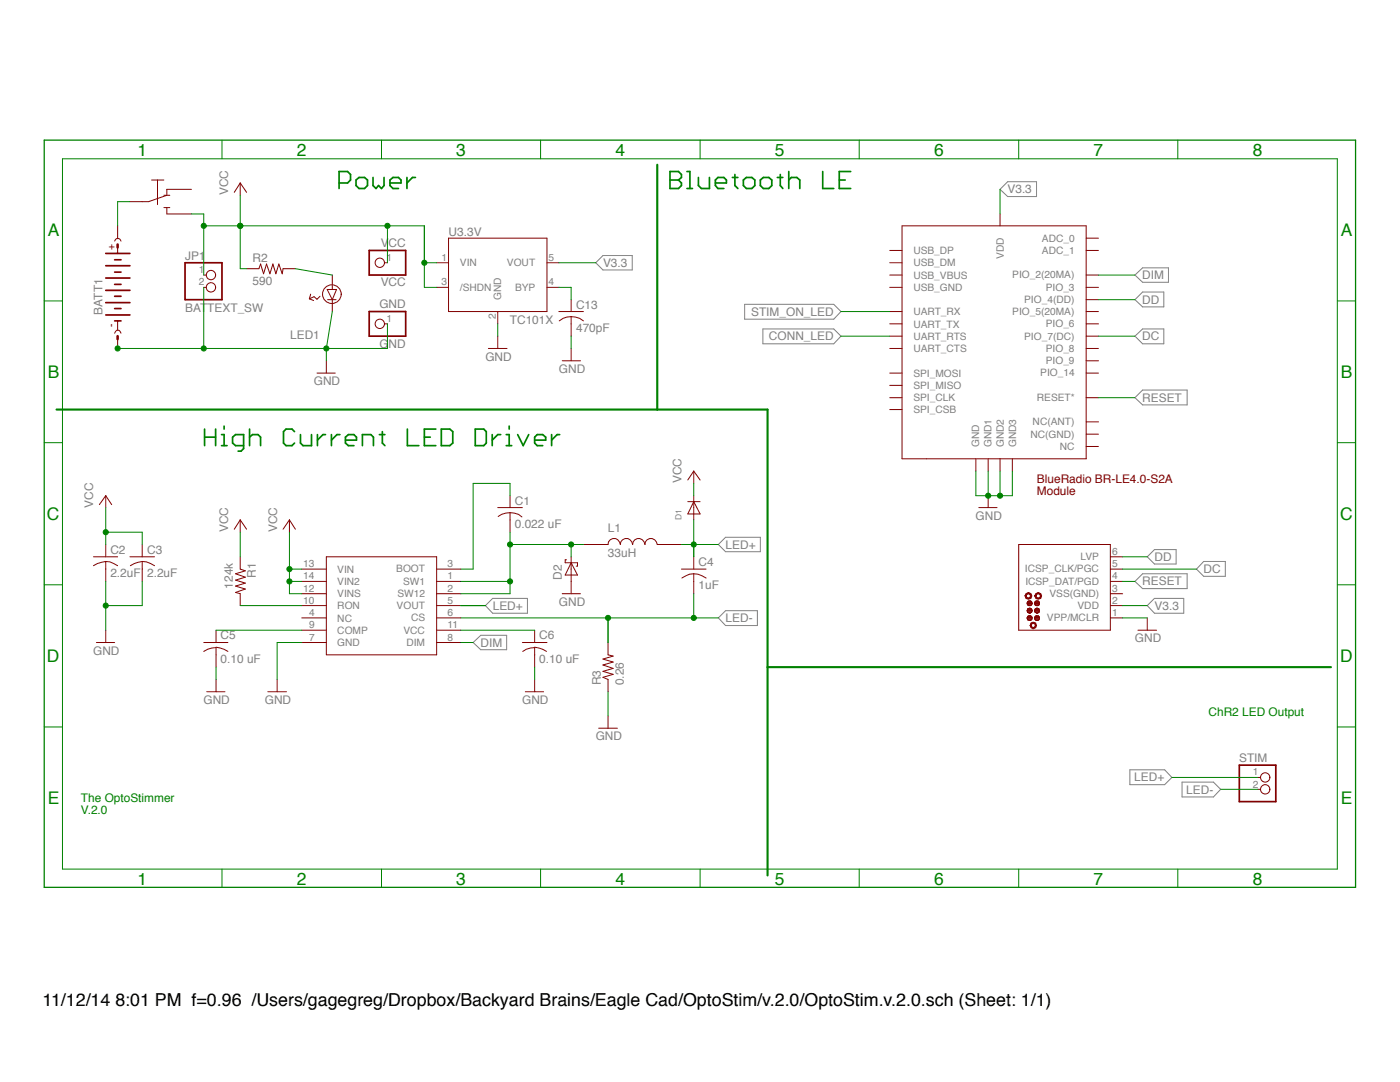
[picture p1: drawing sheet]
<svg xmlns="http://www.w3.org/2000/svg" width="279mm" height="216mm" viewBox="0 0 279 216" stroke-linecap="round" stroke-linejoin="round" font-family="sans-serif">
<g fill="none" stroke="#808080" stroke-width=".2">
<path d="M201.1 36.3h5.8v2.9h-5.8l-1.5-1.4zM118.9 52.4l1.4-1.4h5.9v2.9h-5.9zM226.5 54.9l1.5-1.5h5.2v2.9h-5.2zM228 58.3h4.3v2.9h-4.3l-1.5-1.4zM148.6 60.7h17.8l1.4 1.5-1.4 1.5h-17.8zM152.3 65.6h14.1l1.4 1.5-1.4 1.5h-14.1zM226.5 67.1l1.5-1.5h4.3v3h-4.3zM226.5 79.4l1.5-1.6h8.9v3h-8.9zM143.4 108.6l1.4-1.4h6.9v2.9h-6.9zM226.5 116l1.5-1.5h8.9v3h-8.9zM229 111.1l1.4-1.4h4.3v2.8h-4.3zM230.4 119.4h5.8v3h-5.8l-1.4-1.6z"/>
<path d="M240.2 112h4.3v3h-4.3l-1.4-1.4zM94.4 128.2l1.5-1.4h5.2v2.8h-5.2zM96.9 120.8l1.4-1.4h7v3h-7zM143.4 123.3l1.4-1.4h6.4v2.9h-6.4zM225.5 153.6h6.9l1.5 1.5-1.5 1.5h-6.9zM235.9 156.1h6.3l1.4 1.4-1.4 1.5h-6.3z"/>
</g>
<g fill="none" stroke="#820000" stroke-width=".2">
<path d="M30.2 35.9h2.5M31.4 35.9v4.9M32.7 39h1.2M38.2 37.8h-4.9v1.2l-3.6 1.2h-3.8M47.9 36.5l1.3 1.9M47.9 36.5l-1.1 1.9M47.9 36.5v2.5M22.9 48.1l.4-.5h.4l.5 .5M23.5 49.4v1.2M23.5 45.1v2.4M32.7 41.4h1.2M33.3 41.4v1.3h4.9"/>
<path d="M40.7 54.9h.5M40.7 57.3h.5M49.2 53.6h2.5l.3-.9 .6 1.9 .6-1.9 .7 1.9 .6-1.9 .6 1.9 .5-1.9 .7 1.9 .2-1h2.4M61.7 59.6l.9 .4M62 58.7l-.3 .9M63.9 59.1l-.6 .6-.6-.5-1 .4M65.3 57.8h1.9l-.9 2zM65.4 59.8h1.7M66.3 54.9v2.9M66.3 59.8v2.4M76.8 52.4h.5M87.1 52.4h2.4"/>
<path d="M87.1 57.3h2.4M89.5 47.5h19.7v14.7h-19.7zM109.2 52.4h2.3M109.2 57.3h2.3M114 59.8v2.4M177.6 52.4h2.4M177.6 54.9h2.4M177.6 57.3h2.4M177.6 50h2.4M180 45.1h36.8v46.4h-36.8zM199.6 42.7v2.4M216.8 59.8h2.4"/>
<path d="M216.8 54.9h2.4M216.8 57.3h2.4M216.8 47.5h2.4M216.8 50h2.4M22.9 66.5l.4-.6h.4l.5 .6M23.5 64v1.9M23.5 67.1v2.4M63.3 74.4h3.6M65.1 72v2.4M76.8 64.6h.5M97.5 69.5h3.7M99.3 62.2v2.4"/>
<path d="M99.3 67.1v2.4M111.5 62.2h4.9M112.2 72h3.6M114 63.2l1.7 .3 .7 .5M114 63.2l-1.6 .3-.8 .5M114 63.2v3.9M114 69.5v2.5M177.6 64.6h2.4M177.6 74.4h2.4M177.6 62.2h2.4M177.6 69.5h2.4M177.6 79.4h2.4"/>
<path d="M177.6 76.9h2.4M177.6 67.1h2.4M216.8 64.6h2.4M216.8 74.4h2.4M216.8 62.2h2.4M216.8 69.5h2.4M216.8 72h2.4M216.8 79.4h2.4M216.8 67.1h2.4M177.6 81.7h2.4M194.8 91.5v2.5M197.2 91.5v2.5"/>
<path d="M197.2 98.9v2.4M199.6 91.5v2.5M202 91.5v2.5M216.8 89.1h2.4M216.8 84.2h2.4M216.8 86.6h2.4M60.2 113.6h4.9M60.2 116h4.9M60.2 118.5h4.9M65.1 111.1h22v19.6h-22zM87.1 113.6h4.9M87.1 116h4.9"/>
<path d="M87.1 118.5h4.9M195.3 101.3h3.7M203.3 108.6h18.3v17.2h-18.3zM53.4 138h3.8M55.3 135.6v2.4M60.2 120.8h4.9M60.2 123.3h4.9M60.2 125.8h4.9M60.2 128.2h4.9M87.1 120.8h4.9M87.1 123.3h4.9M87.1 125.8h4.9"/>
<path d="M87.1 128.2h4.9M251 155.1h.6M251 157.5h.6"/>
<circle cx="42.1" cy="57.3" r=".93"/>
<circle cx="42.1" cy="54.9" r=".93"/>
<circle cx="66.2" cy="58.7" r="1.86"/>
<circle cx="75.8" cy="52.4" r=".93"/>
<circle cx="75.8" cy="64.6" r=".93"/>
<circle cx="252.5" cy="157.5" r=".93"/>
<circle cx="252.5" cy="155.1" r=".93"/>
</g>
<g fill="none" stroke="#820000" stroke-width=".34">
<path d="M21.1 50.6h4.8M21.1 57.9h4.8M21.1 55.5h4.8M21.1 53h4.8M22.9 59.1h1.3M22.9 56.7h1.3M22.9 54.3h1.3M22.9 51.8h1.3M36.9 52.4h7.4v7.4h-7.4zM73.7 50h7.3v4.9h-7.3zM21.1 62.8h4.8M21.1 60.4h4.8"/>
<path d="M22.9 64h1.3M22.9 61.6h1.3M73.7 62.2h7.3v4.9h-7.3zM247.3 152.7h7.3v7.3h-7.3z"/>
</g>
<path d="M23.5 48.8v.6M23.5 67.1v.6" fill="none" stroke="#820000" stroke-width=".51"/>
<path d="M205.7 124.3l.5-.2 .5 .2 .1 .5-.1 .4-.5 .3-.5-.3-.1-.4h.1l.2-.3h.6l.1 .3-.1 .3-.3 .1-.6-.4z" fill-rule="evenodd" fill="#820000"/>
<path d="M205.8 124.3l.4-.2 .5 .2 .2 .5-.2 .4-.5 .3-.4-.3-.2-.4h.2l.1-.3h.6l.1 .3-.1 .3-.3 .1-.6-.4z" fill="none" stroke="#820000" stroke-width=".2"/>
<path d="M206.7 118.4l.5-.2 .5 .2 .2 .5-.2 .5-.5 .1-.5-.1-.2-.5h.3v-.3l.4-.2 .3 .2 .1 .3-.1 .3h-.7v-.3h-.3z" fill-rule="evenodd" fill="#820000"/>
<path d="M206.7 118.5l.5-.3 .5 .3 .2 .4-.2 .5-.5 .2-.5-.2-.2-.5h.3l.1-.3 .3-.1 .3 .1 .1 .3-.1 .3h-.6l-.1-.3h-.3z" fill="none" stroke="#820000" stroke-width=".2"/>
<path d="M204.7 118.4l.5-.2 .5 .2 .2 .5-.2 .5-.5 .1-.5-.1-.1-.5h.2l.1-.3 .3-.2 .5 .5-.2 .3h-.6l-.1-.3h-.2z" fill-rule="evenodd" fill="#820000"/>
<g fill="none" stroke="#820000" stroke-width=".2">
<path d="M21.1 98.9v2.4M21.1 98.9l1.2 1.8M21.1 98.9l-1.3 1.8M101.8 98.9v2.4M138.5 94v2.5M138.5 98.9v4.8M138.5 94l1.2 1.8M138.5 94l-1.2 1.8M18.6 111.1h4.9M21.1 112l.8 .1 1.6 .8M21.1 112l-1.7 .5-.8 .4M21.1 108.6v2.5"/>
<path d="M21.1 112v4M25.9 111.1h4.9M28.4 112l.8 .1 1.6 .8M28.4 112l-1.6 .5-.8 .4M28.4 108.6v2.5M28.4 112v4M47.9 111.1v2.5l1.1 .3-2 .6 2 .7-2 .6 2 .6-2 .5 2 .6-2 .7 .9 .3v2.3M47.9 103.7v2.5M47.9 103.7l1.3 1.9M47.9 103.7l-1.1 1.9M57.8 103.7l1.1 1.9M57.8 103.7l-1.3 1.9"/>
<path d="M57.8 103.7v2.5M99.3 101.3h4.9M101.8 102.3l1.7 .3 .7 .5M101.8 102.3l-1.7 .3-.7 .5M101.8 102.3v3.9M112.2 118.5h3.6M113.1 111.7h-.3v.6h2.5v.7h-.3M114 112.3l1.3 2.4h-2.5zM114 111.1v7.4M116.4 108.6h4.9a1.23 1.23 0 0 1 1.3-1.2 1.23 1.23 0 0 1 1.2 1.2 1.23 1.23 0 0 1 1.2-1.2 1.23 1.23 0 0 1 1.3 1.2 1.23 1.23 0 0 1 1.2-1.2 1.23 1.23 0 0 1 1.2 1.2 1.23 1.23 0 0 1 1.2-1.2 1.23 1.23 0 0 1 1.3 1.2h4.8M136 113.6h4.9M137.3 100.1h2.4"/>
<path d="M138.5 114.5l.8 .1 1.6 .7M138.5 114.5l-.9 .1-1.5 .7M138.5 111.1v2.5M138.5 114.5v4M138.5 100.1l1.2 2.5h-2.4zM204.7 118.5l.6-.3 .5 .3 .1 .4-.1 .5-.5 .2-.6-.2-.1-.5h.2l.1-.3 .4-.1 .4 .4-.2 .3h-.6l-.1-.3h-.2zM205.2 120h.6M206.6 120h.7M221.6 118.5h2.4M221.6 116h2.4M221.6 113.6h2.4M221.6 111.1h2.4"/>
<path d="M19.2 128.2h3.7M21.1 125.8v2.4M40.7 130l.7-.4 1.7-.4v3.9M40.7 128.2h4.8M41.3 138h3.6M43.1 129.1l1.6 .5 .8 .4M43.1 125.8v2.4M43.1 135.6v2.4M104.2 128.2h5M104.3 130l.7-.4 1.7-.4v3.9M104.8 138h3.7M106.7 129.1l1.6 .5 .8 .4"/>
<path d="M106.7 125.8v2.4M106.7 135.6v2.4M121.3 128.2v2.5l1.1 .2-2.1 .6 2.1 .6-2.1 .6 2.1 .7-2.1 .6 2.1 .6-2.1 .5 1 .5v2.4M205 123.3h1M205 121.9l.1 .3h.7l.1-.3M205 120.5l.1 .2M205 123.5h.1M205 120.2v.3M205 121.8v.1M205 123.2v.3M205 123.5h.9M205 123.2h.9"/>
<path d="M205 121.9h.9M205 121.9h1M205 121.8h.9M205 120.5h.9M205 120.4h1M205 120.2h.9M205.1 123l.2-.1h.4l.2 .3M205.1 123.5l.1 .2h.6M205.1 120.2l.2-.3h.4l.2 .3M205.1 121.6a.47 .47 0 0 1 .4-.3 .47 .47 0 0 1 .4 .3M205.1 123l-.1 .2M205.1 123.5h.8"/>
<path d="M205.1 123h.8M205.1 121.6l-.1 .2M205.1 122.1h.8M205.1 121.6h.8M205.1 120.7h.8M205.1 120.2h.8M205.1 120.2h-.1M205.2 123h.6M205.2 122.2l.2 .2 .4-.2M205.2 121.5h.6M205.2 120.8h.6M205.3 123.7h.4"/>
<path d="M205.9 120.5l-.2 .3h-.4l-.2-.1M205.9 120.2h.1M205.9 121.6v.2M205.9 123.5h.1M205.9 123.5l-.1 .2M205.9 123.2l.1 .1M205.9 121.8l.1 .1M205.9 120.2l.1 .2M206 123.3l-.1 .2M206 121.9h-.1M206 120.4l-.1 .1M206.4 123.3h1.1"/>
<path d="M206.4 123.3l.1 .2M206.4 121.9h1.1M206.4 121.9h.1M206.4 120.4l.1 .1M206.4 120.4h1.1M206.5 120.5l.3 .3h.4l.2-.1M206.5 121.9l.1 .3h.8l.1-.3M206.5 121.6a.47 .47 0 0 1 .4-.3 .47 .47 0 0 1 .5 .3M206.5 123.5h.9M206.5 123.5h1M206.5 123.2h1M206.5 123h.9"/>
<path d="M206.5 120.2l.3-.3h.4l.2 .3M206.5 123.5l.2 .2M206.5 120.2h.1M206.5 121.6v.2M206.5 123.5h.1M206.5 123.2l-.1 .1M206.5 122.1h.9M206.5 121.9h1M206.5 121.8h1M206.5 121.6h.9M206.5 121.8l-.1 .1M206.5 120.2l-.1 .2"/>
<path d="M206.5 120.7h.9M206.5 120.5h1M206.5 120.2h1M206.5 120.2h.9M206.6 123h.7M206.6 121.5h.7M206.6 120.8h.7M206.7 122.2l.2 .2 .4-.2M206.8 123.7h.4M207.4 123.5l-.1 .2h-.7M207.4 123l-.2-.1h-.4l-.3 .3M207.4 123l.1 .2"/>
<path d="M207.4 121.6l.1 .2M207.4 120.2h.1M207.5 120.2v.3M207.5 121.8v.1M207.5 123.2v.3M207.5 123.5h-.1M207.5 120.5l-.1 .2M221.6 123.3h2.4M221.6 120.8h2.4M227.1 125.8h3.7M229 123.3v2.5M119.5 145.3h3.7"/>
<path d="M121.3 142.9v2.4"/>
</g>
<path d="M8.8 28h261.7v149.1h-261.7z" fill="none" stroke="#008100" stroke-width=".25"/>
<g fill="none" stroke="#008100" stroke-width=".2">
<path d="M12.5 31.7h254.4v141.7h-254.4zM44.3 28v3.7M47.9 39v14.6h1.3M76.1 28v3.7M107.9 28v3.7M139.7 28v3.7M171.5 28v3.7M203.3 28v3.7M235.1 28v3.7M38.2 42.7h2.5v12.2M40.7 45.1h36.6v7.3M8.8 60h3.7"/>
<path d="M266.9 60h3.6M8.8 88.3h3.7M266.9 88.3h3.6M8.8 116.7h3.7M266.9 116.7h3.6M8.8 145.1h3.7M266.9 145.1h3.6M44.3 173.4v3.7M76.1 173.4v3.7M107.9 173.4v3.7M139.7 173.4v3.7M171.5 173.4v3.7"/>
<path d="M203.3 173.4v3.7M235.1 173.4v3.7"/>
</g>
<g fill="none" stroke="#008100" stroke-width=".34">
<path d="M67.7 36.5h1.7l.6-.6v-1.1l-.6-.6h-1.7v3.4M71.1 35.9l.5-.5h1.1l.6 .5v1.1l-.6 .6h-1.1l-.5-.6zM74.4 35.4v1.6l.6 .6 .5-.6 .6 .6 .5-.6v-1.6M77.8 36.5h2.2v-.6l-.5-.5h-1.1l-.6 .5v1.1l.6 .6h1.1M81.2 35.4v2.2M82.9 35.4h-.6l-1.1 1.1M133.7 34.2h1.7l.6 .6v.6l-.6 .5 .6 .6v.5l-.6 .6h-1.7zM133.7 35.9h1.7M137.1 34.2h.6v3.4M137.1 37.6h1.1M139.4 35.4v1.6l.6 .6h1.6v-2.2M142.8 36.5h2.2v-.6l-.5-.5h-1.2l-.5 .5v1.1l.5 .6h1.2"/>
<path d="M146.2 35.4h1.1M146.7 34.8v2.2l.6 .6M148.4 35.9l.5-.5h1.2l.5 .5v1.1l-.5 .6h-1.2l-.5-.6zM151.7 35.9l.6-.5h1.1l.6 .5v1.1l-.6 .6h-1.1l-.6-.6zM155.1 35.4h1.1M155.7 34.8v2.2l.5 .6M157.4 35.9l.5-.5h1.1l.6 .5v1.7M157.4 34.2v3.4M164.2 34.2v3.4h2.2M167.5 35.9h1.2M169.8 34.2h-2.3v3.4h2.3M40.8 85.6v3.3"/>
<path d="M40.8 87.2h2.2M43 85.6v3.3M44.2 86.7h.5v2.2M44.2 88.9h1.1M44.7 85v.6M48.6 88.9h-1.6l-.6-.5v-1.2l.6-.5h1.6v2.8l-.5 .5h-.6M49.8 87.2l.6-.5h1.1l.5 .5v1.7M49.8 85.6v3.3M58.8 86.1l-.5-.5h-1.2l-.5 .5v2.3l.5 .5h1.2l.5-.5M60 86.7v1.7l.5 .5h1.7v-2.2M63.4 86.7v2.2M65 86.7h-.5l-1.1 1.1"/>
<path d="M66.1 86.7v2.2M67.8 86.7h-.6l-1.1 1.1M68.9 87.8h2.2v-.6l-.5-.5h-1.1l-.6 .5v1.2l.6 .5h1.1M72.3 88.9v-2.2h1.7l.5 .5v1.7M75.7 86.7h1.1M76.3 86.1v2.3l.5 .5M81.3 85.6v3.3h2.3M84.7 87.2h1.2M87 85.6h-2.3v3.3h2.3M88.1 85.6h1.7l.6 .5v2.3l-.6 .5h-1.7zM94.8 85.6h1.7l.5 .5v2.3l-.5 .5h-1.7zM98.2 86.7v2.2"/>
<path d="M99.9 86.7h-.6l-1.1 1.1M101 86.7h.6v2.2M101 88.9h1.1M101.6 85v.6M103.3 86.7l1.1 2.2 1.1-2.2M106.7 87.8h2.2v-.6l-.6-.5h-1.1l-.5 .5v1.2l.5 .5h1.1M110.1 86.7v2.2M111.7 86.7h-.5l-1.1 1.1"/>
</g>
<circle cx="40.6" cy="45" r=".51" fill="#008100"/>
<circle cx="40.7" cy="45.1" r=".51" fill="none" stroke="#008100" stroke-width=".2"/>
<circle cx="47.9" cy="45" r=".51" fill="#008100"/>
<circle cx="47.9" cy="45.1" r=".51" fill="none" stroke="#008100" stroke-width=".2"/>
<circle cx="47.9" cy="45" r=".51" fill="#008100"/>
<g fill="none" stroke="#008100" stroke-width=".2">
<path d="M77.3 45.1h7.4v12.2h2.4M84.7 52.4h2.4"/>
<circle cx="47.9" cy="45.1" r=".51"/>
</g>
<circle cx="84.7" cy="52.4" r=".51" fill="#008100"/>
<g fill="none" stroke="#008100" stroke-width=".2">
<path d="M84.7 45.1v7.3"/>
<circle cx="84.7" cy="52.4" r=".51"/>
</g>
<circle cx="77.3" cy="45" r=".51" fill="#008100"/>
<g fill="none" stroke="#008100" stroke-width=".2">
<path d="M57.8 106.2v12.3h2.4M57.8 113.6h2.4M57.8 116h2.4"/>
<circle cx="77.3" cy="45.1" r=".51"/>
</g>
<circle cx="57.7" cy="116" r=".51" fill="#008100"/>
<circle cx="57.8" cy="116" r=".51" fill="none" stroke="#008100" stroke-width=".2"/>
<circle cx="57.7" cy="113.5" r=".51" fill="#008100"/>
<g fill="none" stroke="#008100" stroke-width=".2">
<path d="M138.5 96.5v2.4M21.1 101.3v7.3M21.1 106.2h7.3v2.4M47.9 106.2v4.9"/>
<circle cx="57.8" cy="113.6" r=".51"/>
</g>
<circle cx="21.1" cy="106.2" r=".51" fill="#008100"/>
<g fill="none" stroke="#008100" stroke-width=".2">
<path d="M25.9 40.2h-2.4v4.9M40.7 57.3v12.2M58.9 53.6l7.4 1.3M66.3 62.2l-1.2 7.3v2.5M77.3 64.6v4.9h-53.8"/>
<circle cx="21.1" cy="106.2" r=".51"/>
</g>
<circle cx="40.6" cy="69.5" r=".51" fill="#008100"/>
<circle cx="40.7" cy="69.5" r=".51" fill="none" stroke="#008100" stroke-width=".2"/>
<circle cx="23.5" cy="69.5" r=".51" fill="#008100"/>
<circle cx="23.5" cy="69.5" r=".51" fill="none" stroke="#008100" stroke-width=".2"/>
<circle cx="65.1" cy="69.5" r=".51" fill="#008100"/>
<g fill="none" stroke="#008100" stroke-width=".2">
<path d="M99.3 64.6v2.5M114 67.1v2.4M194.8 94v4.9h7.2v-4.9M197.2 94v4.9M199.6 94v4.9M60.2 128.2h-4.9v7.4M224 123.3h5"/>
<circle cx="65.1" cy="69.5" r=".51"/>
</g>
<circle cx="197.2" cy="98.9" r=".51" fill="#008100"/>
<circle cx="197.2" cy="98.9" r=".51" fill="none" stroke="#008100" stroke-width=".2"/>
<circle cx="199.6" cy="98.9" r=".51" fill="#008100"/>
<g fill="none" stroke="#008100" stroke-width=".2">
<path d="M21.1 116v9.8M28.4 116v4.8h-7.3M43.1 133.1v2.5M106.7 133.1v2.5M121.3 138v4.9"/>
<circle cx="199.6" cy="98.9" r=".51"/>
</g>
<circle cx="21.1" cy="120.8" r=".51" fill="#008100"/>
<g fill="none" stroke="#008100" stroke-width=".2">
<path d="M92 123.3h46.5M121.3 123.3v4.9M243.6 157.5h7.4"/>
<circle cx="21.1" cy="120.8" r=".51"/>
</g>
<circle cx="121.3" cy="123.3" r=".51" fill="#008100"/>
<circle cx="121.3" cy="123.3" r=".51" fill="none" stroke="#008100" stroke-width=".2"/>
<circle cx="138.4" cy="123.3" r=".51" fill="#008100"/>
<g fill="none" stroke="#008100" stroke-width=".2">
<path d="M136 108.6h7.4M138.5 118.5v4.8h4.9M138.5 108.6v2.5M233.9 155.1h17.1"/>
<circle cx="138.5" cy="123.3" r=".51"/>
</g>
<path d="M131.2 32.9v48.8M11.3 81.7h141.9v93M153.2 133.1h112.4" fill="none" stroke="#008100" stroke-width=".42"/>
<circle cx="138.4" cy="108.6" r=".51" fill="#008100"/>
<g fill="none" stroke="#008100" stroke-width=".2">
<path d="M199.6 37.8v4.9M111.5 52.4h7.4M111.5 57.3h2.5v2.5M219.2 54.9h7.3M219.2 59.8h7.3M167.8 67.1h9.8M167.8 62.2h9.8M219.2 67.1h7.3M219.2 79.4h7.3M92 116h9.8v2.5h-9.8M138.5 103.7v7.4M224 111.1h5"/>
<path d="M224 113.6h14.8M224 116h2.5M43.1 125.8h17.1M47.9 120.8h12.3M92 120.8h4.9M92 128.2h2.4M92 125.8h14.7M224 120.8h5"/>
<circle cx="138.5" cy="108.6" r=".51"/>
</g>
<circle cx="101.8" cy="116" r=".51" fill="#008100"/>
<g fill="none" stroke="#008100" stroke-width=".2">
<path d="M101.8 106.2v9.8M101.8 108.6h14.6"/>
<circle cx="101.8" cy="116" r=".51"/>
</g>
<circle cx="101.8" cy="108.6" r=".51" fill="#008100"/>
<g fill="none" stroke="#008100" stroke-width=".2">
<path d="M114 108.6v2.5"/>
<circle cx="101.8" cy="108.6" r=".51"/>
</g>
<circle cx="114" cy="108.6" r=".51" fill="#008100"/>
<g fill="none" stroke="#008100" stroke-width=".2">
<path d="M101.8 98.9v-2.4h-7.4v17.1h-2.4"/>
<circle cx="114" cy="108.6" r=".51"/>
</g>
<text font-size="3.6" x="8.5" y="200.7">11/12/14 8:01 PM f=0.96 /Users/gagegreg/Dropbox/Backyard Brains/Eagle Cad/OptoStim/v.2.0/OptoStim.v.2.0.sch (Sheet: 1/1)</text>
<g font-size="3.5" fill="#008100">
<text x="27.4" y="31.1">1</text>
<text x="59.2" y="31.1">2</text>
<text x="91" y="31.1">3</text>
<text x="122.8" y="31.1">4</text>
<text x="154.6" y="31.1">5</text>
<text x="186.4" y="31.1">6</text>
<text x="218.2" y="31.1">7</text>
<text x="250" y="31.1">8</text>
<text x="9.5" y="47.1">A</text>
<text x="267.6" y="47.1">A</text>
<text x="9.5" y="75.4">B</text>
<text x="267.6" y="75.4">B</text>
<text x="9.4" y="103.8">C</text>
<text x="267.4" y="103.8">C</text>
<text x="9.4" y="132.1">D</text>
<text x="267.4" y="132.1">D</text>
<text x="9.5" y="160.5">E</text>
<text x="267.6" y="160.5">E</text>
<text x="27.4" y="176.5">1</text>
<text x="59.2" y="176.5">2</text>
<text x="91" y="176.5">3</text>
<text x="122.8" y="176.5">4</text>
<text x="154.6" y="176.5">5</text>
<text x="186.4" y="176.5">6</text>
<text x="218.2" y="176.5">7</text>
<text x="250" y="176.5">8</text>
</g>
<g font-size="2.4" fill="#808080">
<text x="45.5" y="39" transform="rotate(-90 45.5 39)">VCC</text>
<text x="201.1" y="38.6">V3.3</text>
<text x="89.5" y="47">U3.3V</text>
<text x="36.9" y="51.8">JP1</text>
<text x="50.4" y="52.2">R2</text>
<text x="76" y="49.2">VCC</text>
<text x="120.3" y="53.3">V3.3</text>
<text x="50.4" y="56.8">590</text>
<text x="76" y="57.2">VCC</text>
<text x="228" y="55.7">DIM</text>
<text x="20.4" y="62.8" transform="rotate(-90 20.4 62.8)">BATT1</text>
<text x="36.9" y="62.2">BATTEXT_SW</text>
<text x="75.7" y="61.4">GND</text>
<text x="101.8" y="64.6">TC101X</text>
<text x="115" y="61.6">C13</text>
<text x="149.9" y="63">STIM_ON_LED</text>
<text x="228" y="60.6">DD</text>
<text x="57.9" y="67.5">LED1</text>
<text x="75.7" y="69.4">GND</text>
<text x="96.9" y="72">GND</text>
<text x="115" y="66.2">470pF</text>
<text x="153.5" y="67.9">CONN_LED</text>
<text x="228" y="67.9">DC</text>
<text x="62.6" y="76.9">GND</text>
<text x="111.5" y="74.4">GND</text>
<text x="228" y="80.2">RESET</text>
<text x="18.6" y="101.3" transform="rotate(-90 18.6 101.3)">VCC</text>
<text x="102.7" y="100.7">C1</text>
<text x="136" y="96.4" transform="rotate(-90 136 96.4)">VCC</text>
<text x="45.5" y="106.2" transform="rotate(-90 45.5 106.2)">VCC</text>
<text x="55.3" y="106.2" transform="rotate(-90 55.3 106.2)">VCC</text>
<text x="102.7" y="105.3">0.022 uF</text>
<text x="121.3" y="106.2">L1</text>
<text x="194.7" y="103.7">GND</text>
<text x="22" y="110.5">C2</text>
<text x="29.4" y="110.5">C3</text>
<text x="121.3" y="111.1">33uH</text>
<text x="139.4" y="112.9">C4</text>
<text x="144.8" y="109.5">LED+</text>
<text x="230.4" y="111.9">DD</text>
<text x="22" y="115.1">2.2uF</text>
<text x="29.4" y="115.1">2.2uF</text>
<text x="46.5" y="117.5" transform="rotate(-90 46.5 117.5)">124k</text>
<text x="51.1" y="115.3" transform="rotate(-90 51.1 115.3)">R1</text>
<text x="112.2" y="115.7" transform="rotate(-90 112.2 115.7)">D2</text>
<text x="139.4" y="117.6">1uF</text>
<text x="228" y="116.8">RESET</text>
<text x="240.2" y="114.4">DC</text>
<text x="98.3" y="121.7">LED+</text>
<text x="111.5" y="120.9">GND</text>
<text x="144.8" y="124.2">LED-</text>
<text x="230.4" y="121.7">V3.3</text>
<text x="18.6" y="130.6">GND</text>
<text x="44" y="127.6">C5</text>
<text x="95.9" y="129">DIM</text>
<text x="107.6" y="127.6">C6</text>
<text x="226.5" y="128.2">GND</text>
<text x="44" y="132.2">0.10 uF</text>
<text x="107.6" y="132.2">0.10 uF</text>
<text x="119.9" y="136.7" transform="rotate(-90 119.9 136.7)">R3</text>
<text x="124.5" y="136.7" transform="rotate(-90 124.5 136.7)">0.26</text>
<text x="40.6" y="140.4">GND</text>
<text x="52.8" y="140.4">GND</text>
<text x="104.2" y="140.4">GND</text>
<text x="118.9" y="147.7">GND</text>
<text x="226.4" y="155.9">LED+</text>
<text x="247.3" y="152">STIM</text>
<text x="236.7" y="158.4">LED-</text>
</g>
<g font-size="2.4" fill="#820000">
<text x="206.9" y="96.3">BlueRadio BR-LE4.0-S2A</text>
<text x="206.9" y="98.9">Module</text>
</g>
<g font-size="2.4" fill="#008100">
<text x="241.2" y="142.9">ChR2 LED Output</text>
<text x="16.2" y="160">The OptoStimmer</text>
<text x="16.2" y="162.4">V.2.0</text>
</g>
<g font-size="2" fill="#820000">
<text x="22.9" y="50" transform="rotate(-90 22.9 50)">+</text>
<text x="22.9" y="65.2" transform="rotate(-90 22.9 65.2)">-</text>
</g>
<g font-size="2" fill="#808080">
<text x="77.1" y="52.1">1</text>
<text x="88.1" y="52.1">1</text>
<text x="91.8" y="53.1">VIN</text>
<text x="101.2" y="53.1">VOUT</text>
<text x="109.4" y="52.1">5</text>
<text x="182.3" y="50.7">USB_DP</text>
<text x="182.3" y="53.1">USB_DM</text>
<text x="200.3" y="51.6" transform="rotate(-90 200.3 51.6)">VDD</text>
<text x="208" y="50.7">ADC_1</text>
<text x="208" y="48.2">ADC_0</text>
<text x="39.7" y="54.5">1</text>
<text x="39.7" y="57">2</text>
<text x="88.1" y="57">3</text>
<text x="91.8" y="58">/SHDN</text>
<text x="100" y="59.9" transform="rotate(-90 100 59.9)">GND</text>
<text x="102.8" y="58">BYP</text>
<text x="109.4" y="57">4</text>
<text x="182.3" y="55.6">USB_VBUS</text>
<text x="182.3" y="58">USB_GND</text>
<text x="202" y="55.6">PIO_2(20MA)</text>
<text x="208.7" y="58">PIO_3</text>
<text x="77.1" y="64.3">1</text>
<text x="99" y="63.6" transform="rotate(-90 99 63.6)">2</text>
<text x="182.3" y="65.4">UART_TX</text>
<text x="182.3" y="62.9">UART_RX</text>
<text x="202" y="62.9">PIO_5(20MA)</text>
<text x="204.4" y="60.4">PIO_4(DD)</text>
<text x="208.7" y="65.3">PIO_6</text>
<text x="182.3" y="70.3">UART_CTS</text>
<text x="182.3" y="67.8">UART_RTS</text>
<text x="204.4" y="67.8">PIO_7(DC)</text>
<text x="208.7" y="70.2">PIO_8</text>
<text x="182.3" y="77.6">SPI_MISO</text>
<text x="182.3" y="75.1">SPI_MOSI</text>
<text x="207.6" y="75.1">PIO_14</text>
<text x="208.7" y="72.7">PIO_9</text>
<text x="182.3" y="82.5">SPI_CSB</text>
<text x="182.3" y="80">SPI_CLK</text>
<text x="206.9" y="80">RESET*</text>
<text x="195.4" y="89.3" transform="rotate(-90 195.4 89.3)">GND</text>
<text x="197.9" y="89.3" transform="rotate(-90 197.9 89.3)">GND1</text>
<text x="200.3" y="89.3" transform="rotate(-90 200.3 89.3)">GND2</text>
<text x="202.8" y="89.3" transform="rotate(-90 202.8 89.3)">GND3</text>
<text x="205.7" y="87.3">NC(GND)</text>
<text x="206.1" y="84.9">NC(ANT)</text>
<text x="211.5" y="89.8">NC</text>
<text x="60.5" y="113.2">13</text>
<text x="89.3" y="113.2">3</text>
<text x="215.6" y="111.8">LVP</text>
<text x="222" y="113.2">5</text>
<text x="222" y="110.7">6</text>
<text x="60.5" y="115.6">14</text>
<text x="60.5" y="118.1">12</text>
<text x="67.3" y="114.3">VIN</text>
<text x="67.3" y="116.7">VIN2</text>
<text x="67.3" y="119.1">VINS</text>
<text x="79.1" y="114.2">BOOT</text>
<text x="79.3" y="119.1">SW12</text>
<text x="80.4" y="116.7">SW1</text>
<text x="89.3" y="118.1">2</text>
<text x="89.3" y="115.6">1</text>
<text x="204.5" y="114.2">ICSP_CLK/PGC</text>
<text x="204.6" y="116.7">ICSP_DAT/PGD</text>
<text x="209.5" y="119.1">VSS(GND)</text>
<text x="222" y="118.1">3</text>
<text x="222" y="115.6">4</text>
<text x="60.5" y="120.5">10</text>
<text x="61.7" y="123">4</text>
<text x="61.7" y="125.4">9</text>
<text x="67.3" y="121.6">RON</text>
<text x="67.3" y="124">NC</text>
<text x="79.2" y="121.6">VOUT</text>
<text x="82" y="124">CS</text>
<text x="89.3" y="125.4">11</text>
<text x="89.3" y="123">6</text>
<text x="89.3" y="120.5">5</text>
<text x="208.9" y="124">VPP/MCLR</text>
<text x="215" y="121.6">VDD</text>
<text x="222" y="123">1</text>
<text x="222" y="120.5">2</text>
<text x="61.7" y="127.8">7</text>
<text x="67.3" y="126.5">COMP</text>
<text x="67.3" y="128.9">GND</text>
<text x="80.5" y="126.4">VCC</text>
<text x="81.1" y="128.9">DIM</text>
<text x="89.3" y="127.8">8</text>
<text x="250.1" y="154.7">1</text>
<text x="250.1" y="157.2">2</text>
</g>
<text font-size="1.7" fill="#808080" x="136" y="103.7" transform="rotate(-90 136 103.7)">D1</text>
</svg>
